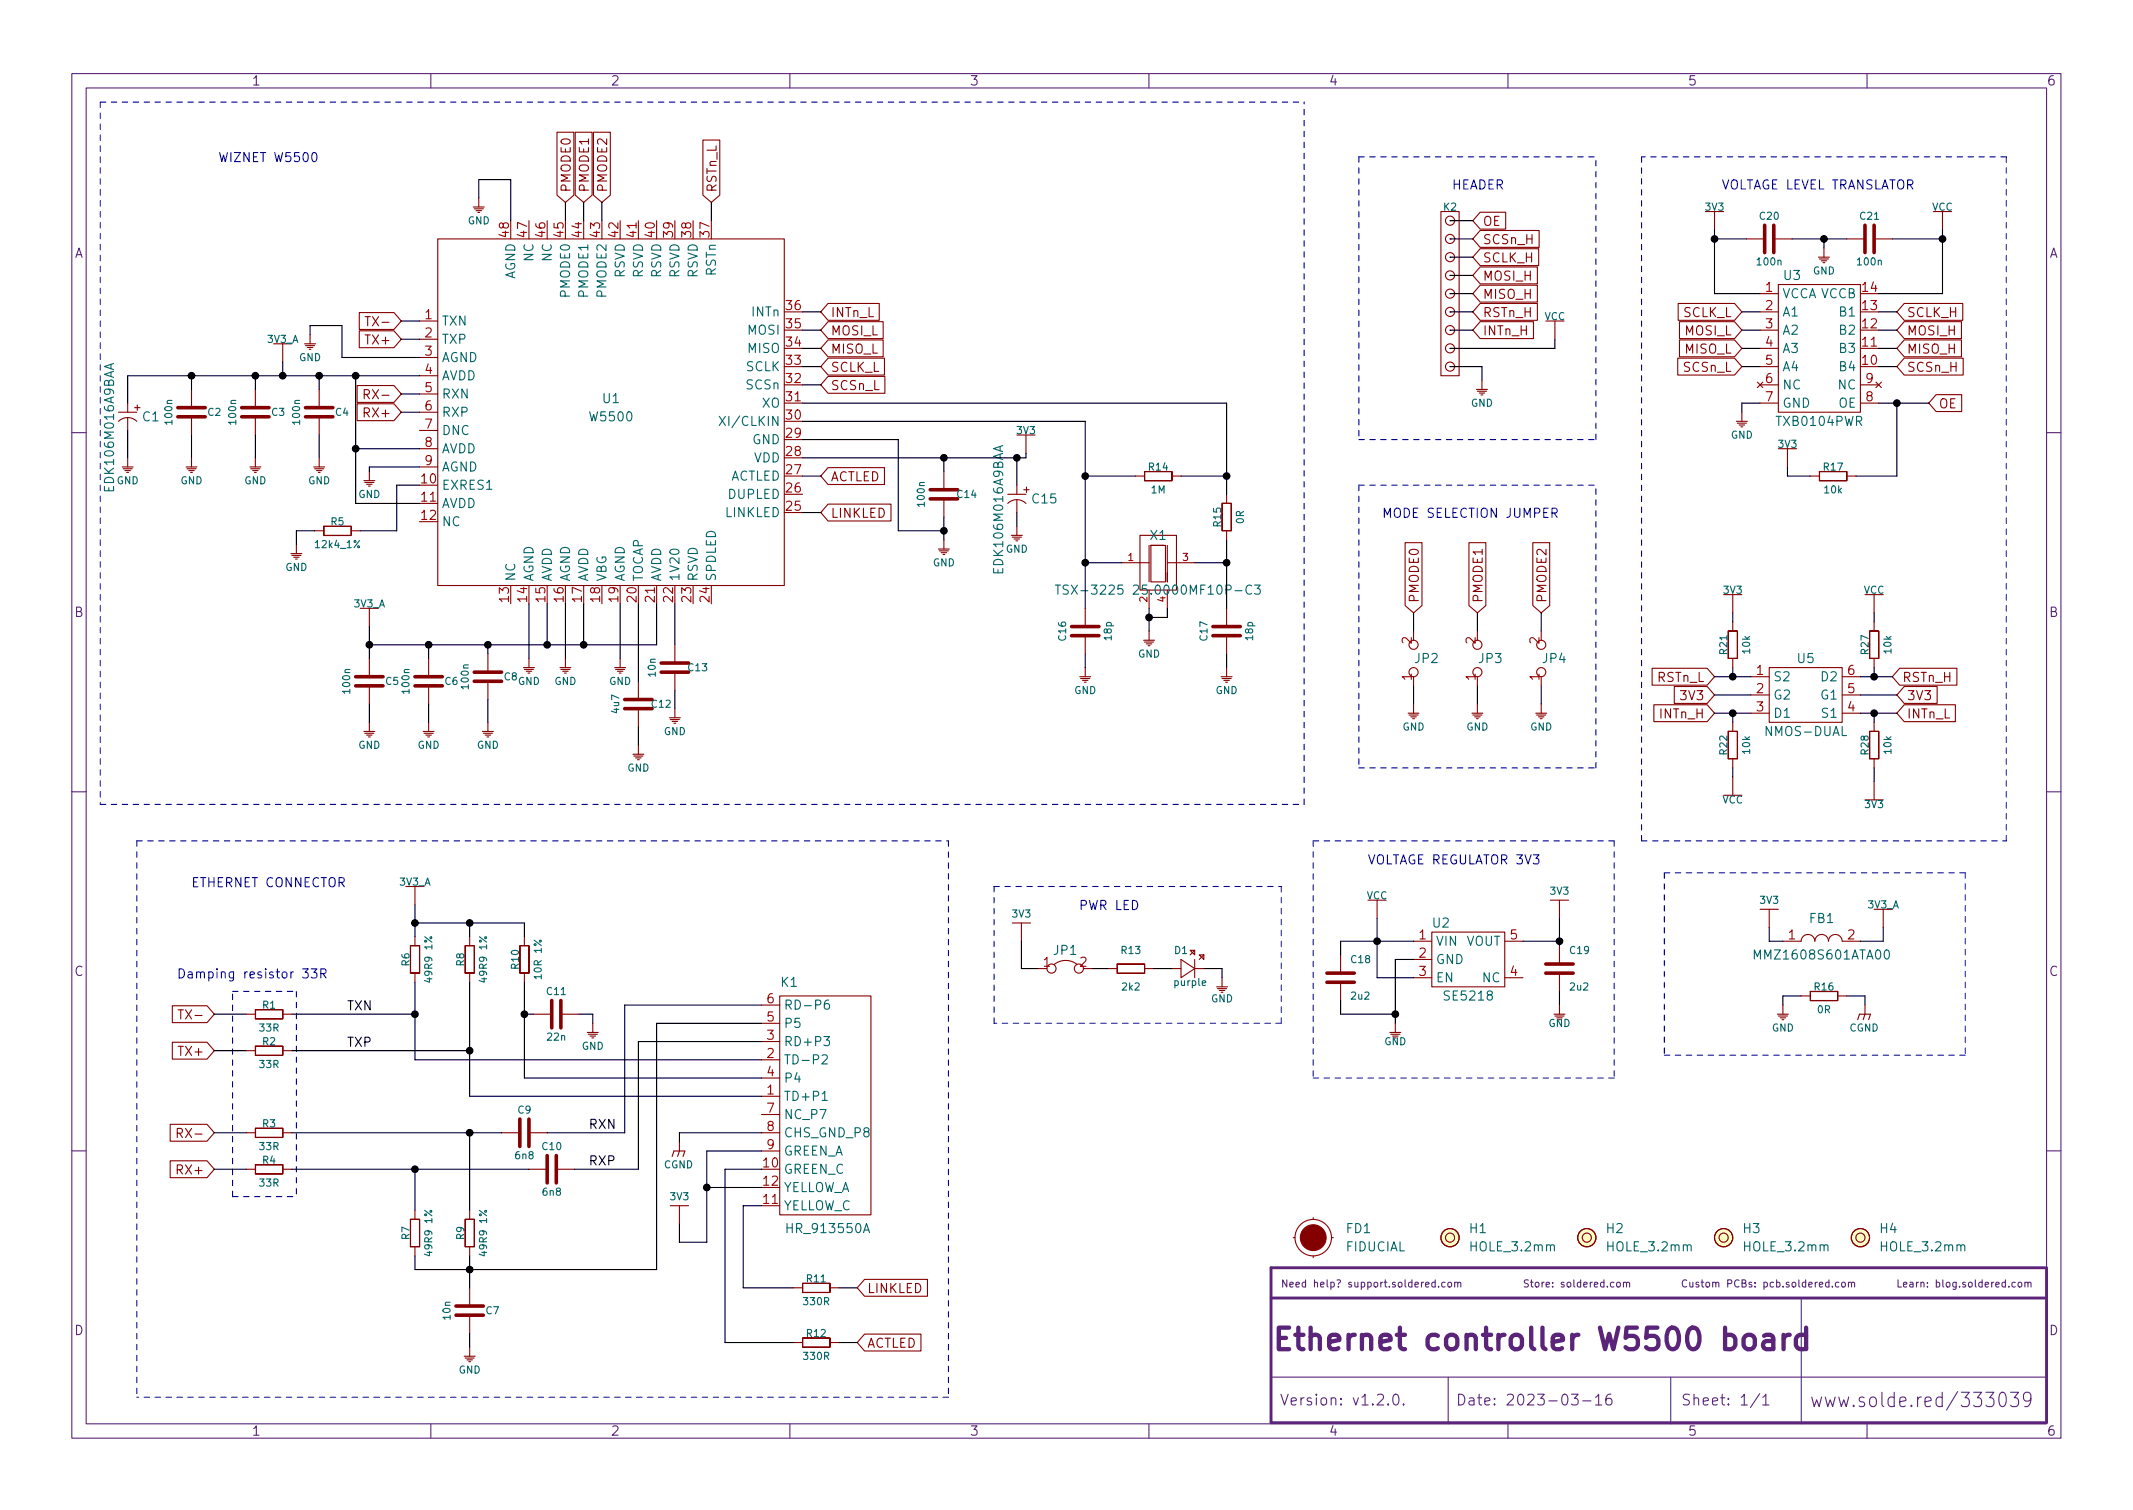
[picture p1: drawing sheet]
<svg xmlns="http://www.w3.org/2000/svg" width="297mm" height="210mm" viewBox="0 0 297 210" stroke-linecap="round" stroke-linejoin="round" font-family="sans-serif">
<g fill="none" stroke="#5b2379" stroke-width=".15">
<path d="M10 10.2h277v190.1h-277zM12 12.2h273v186.1h-273zM60 10.2v2M110 10.2v2M160 10.2v2M210 10.2v2M260 10.2v2M10 60.2h2M285 60.2h2M10 110.2h2M285 110.2h2M10 160.2h2"/>
<path d="M199.9 178.6l-.3-.1-.2 .2 .1 .5h.4M199.9 178.2v1M200.3 179.1v.1M201.2 178.6l-.2-.1-.2 .2 .1 .5h.3M201.7 178.6l.3-.1 .1 .2v.3l-.1 .2h-.3l-.1-.2zM202.6 178.6l.1-.1 .3 .1v.6M202.6 178.5v.7M203 178.7l.1-.2 .3 .1v.6M225.2 178.6l.1-.1 .3 .1v.4v.2h-.3l-.1-.1zM226.1 178.6l.1-.1 .3 .1v.6M226.1 178.5v.7M226.5 178.7l.1-.2 .3 .1v.6"/>
<path d="M234.9 178.3a.47 .47 0 0 0-.7 .3 .47 .47 0 0 0 .5 .6l.2-.1M235.3 178.5l.1 .7h.2l.1-.1M235.7 178.5v.7M236.6 178.6l-.3-.1-.1 .2v.1l.4 .1v.3h-.4M236.9 178.5h.4M237 178.2v.9l.3 .1M237.6 178.6l.3-.1 .2 .2v.3l-.2 .2h-.3v-.2zM238.5 178.6l.1-.1 .3 .1v.6M238.5 178.5v.7M238.9 178.7l.2-.2 .2 .1 .1 .6M240.6 178.7h.5l.1-.2-.1-.2-.5-.1v1M242.2 178.3a.47 .47 0 0 0-.7 .3 .47 .47 0 0 0 .5 .6l.2-.1"/>
<path d="M242.6 178.7l.4-.1 .1-.1v-.2l-.5-.1v1h.4l.1-.1 .1-.2-.3-.2M243.9 178.6l-.2-.1-.1 .2v.1l.3 .1v.3h-.3M244.4 179.1v.1M244.4 178.6v.1M245.6 178.6l.3-.1 .2 .2-.1 .5h-.4M245.6 178.5v1M247 178.6l-.3-.1-.2 .2 .1 .5h.4M247.4 178.6l.3-.1 .2 .2-.1 .5h-.4M247.4 178.2v1M248.3 179.1v.1M249.1 178.6l-.2-.1-.2 .2 .1 .1 .3 .1v.3h-.4M249.6 178.6l.3-.1 .2 .2v.3l-.2 .2h-.3v-.2z"/>
<path d="M250.5 178.2v.9l.1 .1M251.5 178.6l-.3-.1-.2 .2 .1 .5h.4M251.5 178.2v1M251.9 178.9l.5-.1-.1-.2-.3-.1-.1 .2v.5h.4M252.8 178.5v.7M253.1 178.5l-.3 .2M253.4 178.9l.4-.1v-.2l-.3-.1-.1 .2v.5h.4M254.7 178.6l-.3-.1-.2 .2 .1 .5h.4M254.7 178.2v1M255.2 179.1v.1M256.1 178.6l-.3-.1-.2 .2 .1 .5h.4M256.5 178.6l.1-.1 .3 .1 .1 .4-.1 .2h-.3l-.1-.1z"/>
<path d="M257.4 178.6l.2-.1 .2 .1v.6M257.4 178.5v.7M257.8 178.7l.2-.2 .2 .1 .1 .6M280.6 178.6l-.2-.1-.2 .2 .1 .5h.3M281.1 178.6l.1-.1 .3 .1 .1 .4-.1 .2h-.3l-.1-.1zM282 178.6l.1-.1 .3 .1v.6M282 178.5v.7M282.4 178.7l.2-.2 .2 .1v.6M285 160.2h2M60 198.3v2M110 198.3v2M160 198.3v2"/>
<path d="M177 191.8h108M193.3 195.5l.1 .1h-.1h-.1l.1-.1v.1M194.2 194.2a.36 .36 0 0 1 .5 .2 .77 .77 0 0 1-.4 1.2 1 1 0 0 1-.1-1.4zM195.5 195.5v.1h-.1l.1-.1v.1M201.7 191.8v6.5M210 198.3v2M218.8 194.1h1l-.5 .6a.41 .41 0 0 1 .5 .3v.3l-.2 .3h-.5l-.3-.1M220.4 195.1h1.2M222.2 194.6l.4-.5v1.5M222.2 195.6h.9M224.3 194.1a.59 .59 0 0 0-.7 .7v.5l.2 .3h.4l.2-.1 .1-.5-.2-.2-.4-.1-.3 .3M232.7 191.8v6.5"/>
<path d="M245.1 194.1l-1.3 1.9M245.5 194.6l.4-.5v1.5M245.5 195.6h.8M250.8 180.7v17.6M260 198.3v2M270.5 194.6l-.5-.1-.4 .4v.6l.2 .3 .2 .1 .5-.1M270.5 193.9v2M272.6 193.8l-1.5 2.5M282.8 194.7l-.3 .4-.5-.1-.2-.3v-.5l.2-.2 .5-.1 .2 .2a1.39 1.39 0 0 1-.4 1.8h-.3"/>
</g>
<path d="M243.1 186a.81 .81 0 0 1 1.3 .4v.9a.81 .81 0 0 1-.8 .6 .81 .81 0 0 1-.8-.6v-.9zM245.7 186l.2-.1h.6l.3 .1 .1 .3v1.6M246.9 186.6l-.2 .1h-.8a.59 .59 0 0 0-.4 .6 .59 .59 0 0 0 .4 .6h.8l.2-.2M248.4 185.9v2M249.2 185.9a.77 .77 0 0 0-.8 .5M251.5 186l-.3-.1h-.5l-.5 .3-.1 .2v.9l.3 .4 .3 .2h.5l.3-.2M251.5 184.9v3" fill="none" stroke="#5b2379" stroke-width=".6"/>
<path d="M284.8 176.5h-107.8v21.6h107.9M285 176.5v21.6M177 180.7h108" fill="none" stroke="#5b2379" stroke-width=".4"/>
<g fill="none" stroke="#840000" stroke-width=".15">
<path d="M77.6 18.4h2.3v8.8l-1.2 1-1.1-1zM80.1 18.4h2.4v8.8l-1.2 1-1.2-1zM82.6 18.4h2.4v8.8l-1.2 1-1.2-1zM97.9 19.5h2.3v7.7l-1.1 1-1.2-1zM61 33.3h48.2v48.2h-48.2zM65.9 28.8h1.5M66 29.1h1.3M66.3 29.3h.8M66.5 29.6h.3M66.7 27.6v1.2M88.9 30.7v2.6M200.7 29.5h2.5v22.8h-2.5z"/>
<path d="M201.9 38.3h.1M201.9 35.8h.1M201.9 33.3h.1M201.9 30.7h.1M206.1 29.6h3.6v2.3h-3.6l-1-1.2zM206.1 37.2h8v2.3h-8l-1-1.2zM206.1 39.7h8v2.4h-8l-1-1.2zM206.1 32.1h8.2v2.3h-8.2l-1-1.1zM206.1 34.6h8.2v2.4h-8.2l-1-1.2zM237.5 29.5h2.5M238.8 29.5v2.5M243.2 33.3h2.5"/>
<path d="M247 33.3h2.6M247.6 39.6h11.5v17.8h-11.5zM253.2 35.8h1.6M253.4 36.1h1.2M253.6 36.3h.8M253.9 36.6h.2M254 34.5v1.3M257.2 33.3h2.5M261 33.3h2.5M269.2 29.5h2.6M270.5 29.5v2.5M16.5 58.7a1.8 1.8 0 0 1 2.6 0"/>
<path d="M16.5 57.4h2.5M17.8 56.1v1.3M17.8 58.1v1.8M26.7 54.2v2.6M26.7 58v2.6M35.6 54.2v2.6M35.6 58v2.6M38.1 47.9h2.5M39.4 47.9v2.5M42.4 47.9h1.5M42.5 48.1h1.3M42.8 48.4h.8"/>
<path d="M43.1 48.6h.2M43.2 46.6v1.3M44.4 54.2v2.6M44.4 58v2.6M49.7 56.2h5.2l1 1.2-1 1.2h-5.2zM49.7 53.7h5.2l1 1.2-1 1.1h-5.2zM50 43.5h4.9l1 1.2-1 1.2h-4.9zM50 46.1h4.9l1 1.1-1 1.2h-4.9zM50.7 54.9h.6l.1-.2v-.3l-.2-.1h-.5v1.2M50.8 44.1h.8M51 54.9l.4 .6M58.4 57.4h2.6"/>
<path d="M58.4 44.7h2.6M58.4 47.2h2.6M58.4 49.8h2.6M58.4 52.3h2.6M58.4 54.9h2.6M58.4 59.9h2.6M109.2 56.1h2.6M115.3 42.3h7.1v2.3h-7.1l-1-1.2zM115.3 47.3h7.7v2.4h-7.7l-1-1.2zM115.3 44.8h7.7v2.3h-7.7l-1-1.1zM115.3 52.4h7.9v2.4h-7.9l-1-1.2zM115.3 49.9h7.9v2.3h-7.9l-1-1.2z"/>
<path d="M201.9 51h.1M201.9 48.5h.1M201.9 46h.1M201.9 43.4h.1M201.9 40.9h.1M205.6 54.2h1.5M205.7 54.5h1.3M206 54.7h.8M206.1 42.3h8v2.3h-8l-1-1.2zM206.1 44.8h7.5v2.3h-7.5l-1-1.1zM206.2 55h.3M206.4 53v1.2"/>
<path d="M215.3 44.7h2.5M216.5 44.7v2.5M233.6 49.9h8l1 1.1-1 1.2h-8zM233.7 42.3h7.9l1 1.1-1 1.2h-7.9zM233.9 47.3h7.7l1 1.2-1 1.2h-7.7zM233.9 44.8h7.7l1 1.2-1 1.1h-7.7zM241.8 58.7h1.5M241.9 58.9h1.3M242.2 59.2h.8M242.4 59.4h.3M242.6 57.4v1.3M244.7 53.2l.8 .8"/>
<path d="M245.1 56.1h2.5M245.1 40.9h2.5M245.1 48.5h2.5M245.1 43.4h2.5M245.1 46h2.5M245.1 51h2.5M245.1 53.6h2.5M245.5 53.2l-.8 .8M259.1 56.1h2.5M259.1 48.5h2.5M259.1 53.6h2.5M261.2 53.2l.8 .8"/>
<path d="M262 53.2l-.8 .8M265.2 49.9h8.2v2.3h-8.2l-1-1.2zM265.2 47.3h7.9v2.4h-7.9l-1-1.2zM265.2 44.8h7.9v2.3h-7.9l-1-1.1zM265.2 42.3h8.1v2.3h-8.1l-1-1.2zM269.6 55h3.6v2.3h-3.6l-1-1.2zM17 65h1.5M17.1 65.3h1.3M17.4 65.5h.8M17.7 65.8h.2M17.8 63.7v1.3M25.9 65h1.5"/>
<path d="M26 65.3h1.3M26.3 65.5h.8M26.5 65.8h.3M26.7 63.7v1.3M34.8 65h1.5M34.9 65.3h1.3M35.2 65.5h.7M35.4 65.8h.3M35.6 63.7v1.3M40.5 77.1h1.5M40.6 77.3h1.3M40.9 77.6h.8"/>
<path d="M41.1 77.8h.3M41.3 75.8v1.3M43.7 65h1.5M43.8 65.3h1.3M43.8 73.9h1.3M44.1 65.5h.7M44.3 65.8h.3M44.4 63.7v1.3M45.1 74.5l3.8 .1zM45.1 73.3v1.2zM45.1 73.3h3.8zM48.9 73.3v1.2z"/>
<path d="M48.9 73.9h1.3M50.7 66.9h1.5M50.8 67.2h1.3M51.1 67.4h.7M51.3 67.7h.3M51.4 65.7v1.2M58.4 65h2.6M58.4 62.5h2.6M58.4 70.1h2.6M115.3 65.1h7.9v2.4h-7.9l-1-1.2zM115.3 70.2h8.8v2.3h-8.8l-1-1.1zM130.7 76.4h1.5"/>
<path d="M130.8 76.7h1.3M131.1 77h.7M131.3 77.2h.3M131.4 65.7v2.5M131.4 69.5v2.5M131.4 75.2v1.2M140.3 70.1a1.8 1.8 0 0 1 2.6 0M140.3 68.8h2.6M140.8 74.5h1.6M141 74.8h1.2M141.2 75.1h.8M141.5 75.3h.2"/>
<path d="M141.6 60.6h2.5M141.6 67.6v1.2M141.6 69.6v1.8M141.6 73.3v1.2M142.9 60.6v2.5M156.2 78.4h3.8M158.1 66.3h1.3M158.7 74.5h5.1v7.7h-5.1zM159.4 66.9h3.8zM159.4 65.7v1.2zM159.4 65.7h3.8zM160 75.9v5.1"/>
<path d="M160.3 75.9v5.1h2v-5.1h-2h1.8M162.6 75.9v5.1v-1.2M162.6 78.4h3.8M163.2 65.7v1.2zM163.2 66.3h1.3M170.2 73.9h1.2zM170.2 70.1v3.8zM170.2 70.1h1.2zM170.8 68.8v1.3M170.8 73.9v1.3M171.4 70.1l.1 3.8zM195.7 75.6h2.3v8.7l-1.2 1-1.1-1z"/>
<path d="M204.6 75.6h2.3v8.7l-1.2 1-1.1-1zM213.5 75.6h2.3v8.7l-1.2 1-1.1-1zM247.6 62.5h2.6M248.9 62.5v2.5M252.1 66.3h1.3M253.4 66.9h3.8zM253.4 65.7v1.2zM253.4 65.7h3.8zM257.2 65.7v1.2zM257.2 66.3h1.2M50.2 84.7h2.5M51.4 84.7v2.5"/>
<path d="M51.4 91.7v2.5M51.4 95.5v2.5M59.7 91.7v2.5M59.7 95.5v2.5M67.9 91.1v2.5M67.9 94.9v2.5M72.9 93h1.5M73 93.2h1.3M73.3 93.5h.7M73.5 93.7h.3M73.7 91.7v1.3M78 93h1.5"/>
<path d="M78.1 93.2h1.3M78.4 93.5h.7M78.6 93.7h.3M78.7 91.7v1.3M85.6 93h1.5M85.7 93.2h1.3M86 93.5h.7M86.2 93.7h.3M86.4 91.7v1.3M88.9 94.9v2.5M88.9 98.7v2.5M91.4 81.5v2.6"/>
<path d="M93.2 99.9h1.5M94 89.8v2.5M94 93.6v2.5M94 98.7v1.2M150.4 94.2h1.5M150.5 94.5h1.3M150.7 94.7h.8M151 95h.3M151.1 84.7v2.5M151.1 88.5v2.6M151.1 93v1.2M159.3 89.1h1.5"/>
<path d="M159.4 89.4h1.3M159.6 89.7h.8M159.9 89.9h.2M160 82.2v2.5M160 87.9v1.2M162.6 82.2v2.5M170.1 94.2h1.5M170.2 94.5h1.2M170.4 94.7h.8M170.7 95h.2M170.8 84.7v2.5M170.8 88.5v2.6"/>
<path d="M170.8 93v1.2M196.1 99.3h1.5M196.2 99.6h1.3M196.5 99.8h.7M196.8 87.9v1.2M196.8 94.2v1.3M196.8 98v1.3M205 99.3h1.5M205.1 99.6h1.3M205.4 99.8h.7M205.7 87.9v1.2M205.7 94.2v1.3"/>
<path d="M205.7 98v1.3M213.9 99.3h1.5M214 99.6h1.3M214.2 99.8h.8M214.6 87.9v1.2M214.6 94.2v1.3M214.6 98v1.3M230.1 93.1h7.6l1.1 1.1-1.1 1.2h-7.6zM230.3 98.1h7.4l1.1 1.2-1.1 1.2h-7.4zM233.2 95.6h4.5l1.1 1.2-1.1 1.1h-4.5zM240 82.8h2.6M240.7 91.7h1.2z"/>
<path d="M240.7 87.9v3.8zM240.7 87.9h1.2zM241.3 82.8v2.5M241.3 86.6v1.3M241.3 91.7v1.3M241.9 87.9l.1 3.8zM243.8 99.3h2.6M243.8 94.2h2.6M243.8 96.8h2.6M246.4 93h10.1v7.6h-10.1zM256.5 99.3h2.6M256.5 94.2h2.6"/>
<path d="M256.5 96.8h2.6M259.7 82.8h2.6M260.3 91.7h1.3zM260.3 87.9l.1 3.8zM260.3 87.9h1.3zM261 82.8v2.5M261 86.6v1.3M261 91.7v1.3M261.6 87.9v3.8zM264.5 93.1h8v2.3h-8l-1-1.2zM265.2 95.6h4.6v2.3h-4.6l-1-1.1zM265.2 98.1h7.1v2.4h-7.1l-1-1.2z"/>
<path d="M50.7 101.8h1.5M50.8 102.1h1.3M51.1 102.4h.7M51.3 102.6h.3M51.4 100.6v1.2M58.9 101.8h1.6M59.1 102.1h1.2M59.3 102.4h.8M59.6 102.6h.2M59.7 100.6v1.2M67.2 101.8h1.5M67.3 102.1h1.3"/>
<path d="M67.6 102.4h.7M67.8 102.6h.3M67.9 100.6v1.2M88.1 105h1.6M88.3 105.3h1.2M88.5 105.5h.8M88.8 105.8h.2M88.9 103.8v1.2M93.3 100.2h1.3M93.6 100.5h.8M93.9 100.7h.2M196.7 100.1h.3"/>
<path d="M205.6 100.1h.3M214.5 100.1h.3M240 110.7h2.6M240.7 105.6l1.2 .1zM240.7 101.8v3.9zM240.7 101.8h1.2zM241.3 100.6v1.2M241.3 105.7v1.2M241.3 108.2v2.5M241.9 101.8l.1 3.9zM259.7 111.4h2.6M260.3 105.6l1.3 .1z"/>
<path d="M260.3 101.8l.1 3.9zM260.3 101.8h1.3zM261 100.6v1.2M261 105.7v1.2M261 108.8v2.6M261.6 101.8v3.9zM56.5 123.4h2.6M57.1 135.5h1.3zM57.1 131.7l.1 3.8zM57.1 131.7h1.3zM57.8 123.4v2.6M57.8 130.4v1.3"/>
<path d="M57.8 135.5v1.3M58.4 131.7v3.8zM64.8 135.5h1.2zM64.8 131.7v3.8zM64.8 131.7h1.2zM65.4 130.4v1.3M65.4 135.5v1.3M66 131.7l.1 3.8zM72.4 135.5h1.3zM72.4 131.7v3.8zM72.4 131.7h1.3zM73 130.4v1.3"/>
<path d="M73 135.5v1.3M73.7 131.7v3.8zM106 139.9h2.6M108.6 138.7h12.7v30.5h-12.7zM141 128.5h2.5M142.2 128.5v2.6M144.5 134.9h1.3M150 134.3a2.55 2.55 0 0 0-3.2 0M150.9 134.9h1.2M154.3 134.9h1.3M155.6 135.5h3.8zM155.6 134.2v1.3z"/>
<path d="M155.6 134.2l3.8 .1zM159.4 134.2v1.3zM159.4 134.9h1.3M163.2 134.9h1.3M164.5 133.6l1.9 1.3-1.9 1.2zM165.7 132.3h.7v.7zM166.4 134.9h1.2M166.4 132.3l-.7 .7M166.4 133.6v2.5M167 133h.6v.6zM167.6 133l-.6 .6M169.4 137.4h1.5"/>
<path d="M169.5 137.7h1.3M169.8 137.9h.8M170.2 136.1v1.3M186.7 133v2.5M186.7 136.8v2.5M190.5 125.3h2.5M191.8 125.3v2.6M196.8 131.1h2.6M196.8 133.6h2.6M196.8 136.1h2.6M199.4 129.8h10.1v7.6h-10.1zM209.5 131.1h2.6"/>
<path d="M209.5 136.1h2.6M215.9 125.3h2.5M217.2 125.3v2.6M217.2 131.7v2.5M217.2 135.5v2.5M217.2 139.9v1.3M245.1 126.6h2.5M246.4 126.6v2.6M248.3 131.1h2.5a.95 .95 0 0 1 1-1 .95 .95 0 0 1 .9 1 .95 .95 0 0 1 1-1 .95 .95 0 0 1 .9 1 .95 .95 0 0 1 1-1 .95 .95 0 0 1 .9 1h2.6M248.3 139.9v1.3M250.8 138.7h1.3M252.1 139.3h3.8z"/>
<path d="M252.1 138v1.3zM252.1 138l3.8 .1zM255.9 138v1.3zM255.9 138.7h1.3M259.7 139.9v1.3l-.2 .8M261 126.6h2.5M262.3 126.6v2.6M23.7 156.6h5.1l1 1.1-1 1.2h-5.1zM24 140h4.8l1 1.2-1 1.2h-4.8zM24 145.1h4.8l1 1.2-1 1.2h-4.8zM24.7 157.8l.6-.1 .1-.2v-.3l-.2-.1h-.5v1.3M24.8 140.6h.7"/>
<path d="M25 157.8l.4 .6M34.3 141.2h1.3M34.3 157.7h1.3M34.3 146.3h1.3M35.6 158.4h3.8zM35.6 157.1v1.3zM35.6 157.1h3.8zM35.6 146.9l3.8 .1zM35.6 145.7v1.2zM35.6 145.7h3.8zM35.6 141.9h3.8zM35.6 140.6v1.3z"/>
<path d="M35.6 140.6h3.8zM39.4 157.1v1.3zM39.4 145.7v1.2zM39.4 140.6v1.3zM39.4 141.2h1.2M39.4 157.7h1.2M39.4 146.3h1.2M69.8 157.7h2.6M73.7 157.7h2.5M74.3 141.2h2.5M78.1 141.2h2.5M81.8 143.8h1.5"/>
<path d="M81.9 144h1.3M82.2 144.3h.7M82.4 144.5h.3M82.5 142.5v1.3M94.6 159v1.3l-.2 .7M106 157.7h2.6M106 152.6h2.6M106 147.6h2.6M106 145h2.6M106 150.1h2.6M106 142.5h2.6M106 155.2h2.6"/>
<path d="M193.5 143.8h1.6M193.7 144h1.2M194.3 142.5v1.3M216.4 141.2h1.5M216.5 141.5h1.3M247.5 141.2h1.5M247.6 141.5h1.3M247.9 141.7h.8M248.2 142h.2M258.7 142l.3-.8h1.5l-.3 .8M23.7 161.6h5.1l1 1.2-1 1.2h-5.1zM34.3 162.8h1.3"/>
<path d="M35.6 163.4l3.8 .1zM35.6 162.2v1.2zM35.6 162.2h3.8zM39.4 162.2v1.2zM39.4 162.8h1.2M57.1 173.6h1.3zM57.1 169.8l.1 3.8zM57.1 169.8h1.3zM57.8 168.5v1.3M57.8 173.6v1.3M58.4 169.8v3.8zM64.8 173.6h1.2z"/>
<path d="M64.8 169.8v3.8zM64.8 169.8h1.2zM65.4 168.5v1.3M65.4 173.6v1.3M65.4 179.3v2.6M66 169.8l.1 3.8zM73.7 162.8h2.5M77.5 162.8h2.5M93.3 167.9h2.6M93.6 161l.3-.7h1.5l-.3 .7M94.6 167.9v2.5M106 160.3h2.6"/>
<path d="M106 167.9h2.6M110.5 179.3h1.3M111.8 180h3.8zM111.8 178.7v1.3zM111.8 178.7h3.8zM115.6 178.7v1.3zM115.6 179.3h1.2M120.4 178.1h8.8v2.4h-8.8l-1-1.2zM180.1 172.3h.2M182.9 169.5v.3M182.9 174.9v.2M185.4 172.3h.3"/>
<path d="M64.6 188.8h1.6M64.8 189.1h1.2M65 189.4h.8M65.3 189.6h.2M65.4 183.1v2.6M65.4 187.6v1.2M110.5 186.9h1.3M111.8 187.6h3.8zM111.8 186.3v1.3zM111.8 186.3h3.8zM115.6 186.3v1.3zM115.6 186.9h1.2"/>
<path d="M120.4 185.8h7.8v2.3h-7.8l-1-1.2z"/>
<circle cx="201.9" cy="38.3" r=".63"/>
<circle cx="201.9" cy="35.8" r=".63"/>
<circle cx="201.9" cy="33.3" r=".63"/>
<circle cx="201.9" cy="30.7" r=".63"/>
<circle cx="201.9" cy="51" r=".63"/>
<circle cx="201.9" cy="43.4" r=".63"/>
<circle cx="201.9" cy="48.5" r=".63"/>
<circle cx="201.9" cy="40.9" r=".63"/>
<circle cx="201.9" cy="46" r=".63"/>
<circle cx="196.8" cy="93.6" r=".63"/>
<circle cx="196.8" cy="89.8" r=".63"/>
<circle cx="205.7" cy="93.6" r=".63"/>
<circle cx="205.7" cy="89.8" r=".63"/>
<circle cx="214.6" cy="93.6" r=".63"/>
<circle cx="214.6" cy="89.8" r=".63"/>
<circle cx="146.4" cy="134.9" r=".63"/>
<circle cx="150.2" cy="134.9" r=".63"/>
<circle cx="182.9" cy="172.3" r="2.54"/>
<circle cx="201.9" cy="172.3" r=".63"/>
<circle cx="201.9" cy="172.3" r="1.27"/>
<circle cx="221" cy="172.3" r=".63"/>
<circle cx="221" cy="172.3" r="1.27"/>
<circle cx="240" cy="172.3" r=".63"/>
<circle cx="240" cy="172.3" r="1.27"/>
<circle cx="259.1" cy="172.3" r=".63"/>
<circle cx="259.1" cy="172.3" r="1.27"/>
</g>
<g fill="none" stroke="#006464" stroke-width=".15">
<path d="M15.5 50.7v.6M15.8 50.6l-1.3 .4 1.3 .5M100.2 58l.8 1.2M101 58l-.8 1.2M139.3 62.2v.6M139.6 62l-1.2 .5 1.2 .4M147 81.5h.7M147.3 81.5v1.2M148.8 81.5h-.5l-.2 .1v.4l.6 .2 .1 .3-.3 .2h-.5M174.3 81.6a.51 .51 0 0 0-.6 0 .51 .51 0 0 0-.2 .6 .48 .48 0 0 0 .3 .5 .48 .48 0 0 0 .5-.1M174.7 81.5h.8l-.4 .5 .3 .1v.5l-.1 .1h-.4l-.2-.1M115.4 139.3a.5 .5 0 0 0-.6 .5v.5l.1 .2h.4l.2-.1v-.4l-.1-.2-.4-.1-.2 .3"/>
<path d="M244.3 133.5v-1.2l.4 .9 .5-.9v1.2M262.5 132.4l.3-.1a.79 .79 0 0 1 0 1.2h-.2l-.1-.2-.1-.5zM114.5 147l.2-.1h.3l.2 .1v.2v.2l-.8 .7h.8M114.5 153.2h.7M114.7 144.3h.8l-.4 .5 .4 .1v.6l-.2 .1h-.4l-.2-.1"/>
</g>
<g fill="none" stroke="#840000" stroke-width=".5">
<path d="M245.7 31.4v3.8M247 31.4v3.8M259.7 31.4v3.8M261 31.4v3.8M24.8 58h3.8M24.8 56.8h3.8M33.7 58h3.8M33.7 56.8h3.8M42.5 58h3.9M42.5 56.8h3.9M129.5 69.5h3.8M129.5 68.2h3.8"/>
<path d="M49.5 95.5h3.8M49.5 94.2h3.8M57.8 95.5h3.8M57.8 94.2h3.8M66 94.9h3.8M66 93.6h3.8M87 98.7h3.8M87 97.4h3.8M92.1 93.6h3.8M92.1 92.3h3.8M149.2 88.5h3.8M149.2 87.2h3.8"/>
<path d="M168.9 88.5h3.8M168.9 87.2h3.8M76.8 139.3v3.8M78.1 139.3v3.8M184.8 136.8h3.8M184.8 135.5h3.8M215.3 135.5h3.8M215.3 134.2h3.8M72.4 155.8v3.8M73.7 155.8v3.8M76.2 160.9v3.8M77.5 160.9v3.8"/>
<path d="M63.5 183.1h3.8M63.5 181.9h3.8"/>
</g>
<circle cx="182.9" cy="172.3" r="1.8" fill="#840000" stroke="#840000" stroke-width=".15"/>
<g fill="#ffffc2" stroke="#ffffc2" stroke-width=".14">
<circle cx="201.9" cy="172.3" r="1.27"/>
<circle cx="240" cy="172.3" r="1.27"/>
<circle cx="259.1" cy="172.3" r="1.27"/>
<circle cx="221" cy="172.3" r="1.27"/>
</g>
<path d="M30.6 21.2l.3 1.3 .2-.9 .3 .9 .3-1.3M192.8 72v-1.2l.4 .9 .4-.9v1.2M25 134.9a.64 .64 0 0 1 .7 .6 .64 .64 0 0 1-.7 .7zM26.2 135.4h.5l.1 .8M26.8 135.6l-.4 .1a.25 .25 0 0 0-.2 .2 .25 .25 0 0 0 .2 .3l.4-.1M44.7 135.6l.6-.1 .1-.2-.1-.3-.1-.1h-.5v1.3M45 135.6l.4 .6" fill="none" stroke="#0000c2" stroke-width=".15"/>
<g fill="none" stroke="#0000c2" stroke-width=".15" stroke-dasharray=".8 .8">
<path d="M14 14.2h167.6M14 14.2v97.8M189.2 21.8v39.4M189.2 21.8h33M228.6 21.8v95.3M279.4 21.8h-50.8M189.2 67.6h33M189.2 61.2h33M189.2 67.6v39.3M222.2 61.2v-39.4M14 112h167.6M19 117.1v77.5"/>
<path d="M19 117.1h113.1M132.1 117.1v77.5M181.6 112v-97.8M182.9 117.1v33M182.9 117.1h41.9M189.2 106.9h33M222.2 106.9v-39.3M224.8 117.1v33M228.6 117.1h50.8M279.4 117.1v-95.3M32.4 138h8.9M41.3 138v28.6"/>
<path d="M138.4 123.4v19.1M138.4 123.4h40M178.4 123.4v19.1M231.8 121.5v25.4M231.8 121.5h41.9M273.7 121.5v25.4M178.4 142.5h-40M224.8 150.1h-41.9M273.7 146.9h-41.9M32.4 166.6h8.9M32.4 166.6v-28.6M132.1 194.6h-113.1"/>
</g>
<g fill="none" stroke="#000" stroke-width=".15">
<path d="M66.7 27.6v-2.6h4.4v5.7M78.7 28.2v2.5M81.3 28.2v2.5M83.8 28.2v2.5M99.1 28.2v2.5M201.9 38.3h3.2M201.9 33.3h3.2M201.9 35.8h3.2M201.9 30.7h3.2M238.8 32v8.9h6.3M238.8 33.3h4.4M249.6 33.3h7.6"/>
<path d="M254 33.3v1.2M263.5 33.3h7M270.5 32v8.9h-8.9M17.8 59.9v3.8M26.7 52.3v1.9M35.6 52.3v1.9M39.4 50.4v1.9M43.2 46.6v-1.3h4.4v4.5h10.8M44.4 52.3v1.9M49.5 52.3v17.8h8.9M55.9 57.4h2.5M55.9 47.2h2.5"/>
<path d="M55.9 54.9h2.5M55.9 44.7h2.5M58.4 52.3h-40.6v3.8M111.8 43.4h2.5M111.8 46h2.5M111.8 48.5h2.5M111.8 53.6h2.5M111.8 51h2.5M111.8 56.1h59v12.7M111.8 58.7h39.3v26M201.9 51h4.5v2M201.9 43.4h3.2"/>
<path d="M201.9 46h3.2M201.9 40.9h3.2M216.5 47.2v1.3h-14.6M242.6 43.4h2.5M242.6 46h2.5M242.6 48.5h2.5M242.6 51h2.5M245.1 56.1h-2.5v1.3M261.6 43.4h2.6M261.6 46h2.6M261.6 48.5h2.6M261.6 51h2.6"/>
<path d="M261.6 56.1h7M264.2 56.1v10.2h-5.8M26.7 60.6v3.1M35.6 60.6v3.1M43.8 73.9h-2.5v1.9M44.4 60.6v3.1M49.5 62.5h8.9M58.4 67.6h-3.2v6.3h-5M58.4 65h-7v.7M111.8 66.3h2.5M111.8 61.2h13.3v12.7h6.3M111.8 71.4h2.5"/>
<path d="M131.4 63.7v2M131.4 72v3.2M141.6 63.7v3.9M141.6 71.4v1.9M142.9 63.1v.6h-31.1M151.1 66.3h7M151.1 78.4h5.1M164.5 66.3h6.3M166.4 78.4h4.4M170.8 75.2v9.5M248.9 65v1.3h3.2M51.4 87.2v4.5"/>
<path d="M51.4 98v2.6M59.7 89.8v1.9M59.7 98v2.6M67.9 89.8v1.3M67.9 97.4v3.2M73.7 84.1v7.6M76.2 84.1v5.7M78.7 84.1v7.6M81.3 84.1v5.7M86.4 84.1v7.6M88.9 84.1v10.8M91.4 84.1v5.7h-40"/>
<path d="M94 84.1v5.7M94 96.1v2.6M151.1 91.1v1.9M160 84.7v3.2M162.6 84.7v1.3h-2.6M170.8 91.1v1.9M196.8 85.3v2.6M196.8 95.5v2.5M205.7 85.3v2.6M205.7 95.5v2.5M214.6 85.3v2.6M214.6 95.5v2.5"/>
<path d="M238.8 96.8h5M238.8 99.3h5M238.8 94.2h5M241.3 85.3v1.3M241.3 93v1.2M241.3 99.3v1.3M259.1 96.8h5.1M259.1 99.3h5.1M259.1 94.2h4.4M261 85.3v1.3M261 93v1.2M261 99.3v1.3"/>
<path d="M88.9 101.2v2.6M241.3 106.9v1.3M261 106.9v1.9M57.8 126v4.4M57.8 136.8v10.8h48.2M57.8 128.5h15.2v1.9M65.4 128.5v1.9M65.4 136.8v15.8h40.6M73 136.8v13.3h33M106 139.9h-19v17.8h-10.8M142.2 131.1v3.8h2.3M152.1 134.9h2.2"/>
<path d="M160.7 134.9h2.5M167.6 134.9h2.6v1.2M186.7 139.3v1.9h7.6M191.8 127.9v8.2h5M196.8 133.6h-2.5v8.9M196.8 131.1h-10.1v1.9M212.1 131.1h5.1M217.2 127.9v3.8M217.2 138v1.9M246.4 129.2v1.9h1.9M250.8 138.7h-2.5v1.2M257.2 138.7h2.5v1.2"/>
<path d="M262.3 129.2v1.9h-3.2M29.8 141.2h4.5M29.8 157.7h4.5M29.8 146.3h4.5M40.6 141.2h17.2M40.6 157.7h29.2M40.6 146.3h24.8M65.4 157.7v10.8M73 141.2h1.3M80.6 141.2h1.9v1.3M106 145h-17.1v17.8h-8.9M106 142.5h-14.6v34.3h-33.6v-1.9"/>
<path d="M106 157.7h-11.4v1.3M29.8 162.8h4.5M40.6 162.8h33.1M57.8 162.8v5.7M65.4 174.9v4.4M98.4 165.3h7.6M106 162.8h-5v24.1h9.5M106 160.3h-7.6v12.7h-3.8v-2.6M106 167.9h-2.5v11.4h7M116.8 179.3h2.6M65.4 185.7v1.9M116.8 186.9h2.6"/>
</g>
<g fill="#000" stroke="#000" stroke-width=".15">
<circle cx="238.8" cy="33.3" r=".46"/>
<circle cx="254" cy="33.3" r=".46"/>
<circle cx="270.5" cy="33.3" r=".46"/>
<circle cx="26.7" cy="52.3" r=".46"/>
<circle cx="35.6" cy="52.3" r=".46"/>
<circle cx="39.4" cy="52.3" r=".46"/>
<circle cx="44.4" cy="52.3" r=".46"/>
<circle cx="49.5" cy="52.3" r=".46"/>
<circle cx="264.2" cy="56.1" r=".46"/>
<circle cx="49.5" cy="62.5" r=".46"/>
<circle cx="131.4" cy="73.9" r=".46"/>
<circle cx="131.4" cy="63.7" r=".46"/>
<circle cx="141.6" cy="63.7" r=".46"/>
<circle cx="151.1" cy="66.3" r=".46"/>
<circle cx="151.1" cy="78.4" r=".46"/>
<circle cx="170.8" cy="78.4" r=".46"/>
<circle cx="170.8" cy="66.3" r=".46"/>
<circle cx="51.4" cy="89.8" r=".46"/>
<circle cx="59.7" cy="89.8" r=".46"/>
<circle cx="67.9" cy="89.8" r=".46"/>
<circle cx="76.2" cy="89.8" r=".46"/>
<circle cx="81.3" cy="89.8" r=".46"/>
<circle cx="160" cy="86" r=".46"/>
<circle cx="241.3" cy="99.3" r=".46"/>
<circle cx="241.3" cy="94.2" r=".46"/>
<circle cx="261" cy="99.3" r=".46"/>
<circle cx="261" cy="94.2" r=".46"/>
<circle cx="57.8" cy="128.5" r=".46"/>
<circle cx="65.4" cy="128.5" r=".46"/>
<circle cx="191.8" cy="131.1" r=".46"/>
<circle cx="217.2" cy="131.1" r=".46"/>
<circle cx="57.8" cy="141.2" r=".46"/>
<circle cx="65.4" cy="146.3" r=".46"/>
<circle cx="65.4" cy="157.7" r=".46"/>
<circle cx="73" cy="141.2" r=".46"/>
<circle cx="194.3" cy="141.2" r=".46"/>
<circle cx="57.8" cy="162.8" r=".46"/>
<circle cx="65.4" cy="176.8" r=".46"/>
<circle cx="98.4" cy="165.3" r=".46"/>
</g>
<text font-size="4.2" fill="#5b2379" x="177" y="188">Ethernet controller W5500 board</text>
<g font-size="2.8" fill="#5b2379">
<text x="252" y="196">www.solde.red/</text>
<text x="272.8" y="196">333039</text>
</g>
<g font-size="2.1" fill="#5b2379">
<text x="178.2" y="195.7">Version: v1.2.0.</text>
<text x="202.7" y="195.7">Date: 2023-03-16</text>
<text x="234" y="195.7">Sheet: 1/1</text>
</g>
<g font-size="1.8" fill="#5b2379">
<text x="35" y="11.9">1</text>
<text x="85" y="11.9">2</text>
<text x="135" y="11.9">3</text>
<text x="185" y="11.9">4</text>
<text x="235" y="11.9">5</text>
<text x="285" y="11.9">6</text>
<text x="10.3" y="35.9">A</text>
<text x="285.3" y="35.9">A</text>
<text x="10.3" y="85.9">B</text>
<text x="285.3" y="85.9">B</text>
<text x="10.3" y="135.9">C</text>
<text x="285.3" y="135.9">C</text>
<text x="10.3" y="185.9">D</text>
<text x="285.3" y="185.9">D</text>
<text x="35" y="199.9">1</text>
<text x="85" y="199.9">2</text>
<text x="135" y="199.9">3</text>
<text x="185" y="199.9">4</text>
<text x="235" y="199.9">5</text>
<text x="285" y="199.9">6</text>
</g>
<g font-size="1.8" fill="#0000c2">
<text x="31.6" y="22.6">WIZNET W5500</text>
<text x="202.1" y="26.4">HEADER</text>
<text x="239.3" y="26.4">VOLTAGE LEVEL TRANSLATOR</text>
<text x="193.4" y="72.1">MODE SELECTION JUMPER</text>
<text x="26.8" y="123.5">ETHERNET CONNECTOR</text>
<text x="190.7" y="120.4">VOLTAGE REGULATOR 3V3</text>
<text x="150.6" y="126.7">PWR LED</text>
<text x="27.4" y="136.2">Damping resistor 33R</text>
</g>
<g font-size="1.8" fill="#840000">
<text x="79.5" y="26.9" transform="rotate(-90 79.5 26.9)">PMODE0</text>
<text x="82" y="26.9" transform="rotate(-90 82 26.9)">PMODE1</text>
<text x="84.5" y="26.9" transform="rotate(-90 84.5 26.9)">PMODE2</text>
<text x="99.8" y="26.9" transform="rotate(-90 99.8 26.9)">RSTn_L</text>
<text x="206.4" y="31.5">OE</text>
<text x="206.4" y="34">SCSn_H</text>
<text x="206.4" y="39.1">MOSI_H</text>
<text x="206.4" y="41.6">MISO_H</text>
<text x="206.4" y="36.5">SCLK_H</text>
<text x="51.3" y="48">TX+</text>
<text x="51.7" y="45.4">TX-</text>
<text x="115.6" y="44.2">INTn_L</text>
<text x="115.6" y="46.7">MOSI_L</text>
<text x="206.4" y="44.2">RSTn_H</text>
<text x="206.4" y="46.7">INTn_H</text>
<text x="234.4" y="44.2">SCLK_L</text>
<text x="234.7" y="46.7">MOSI_L</text>
<text x="265.5" y="46.7">MOSI_H</text>
<text x="265.5" y="44.2">SCLK_H</text>
<text x="115.6" y="49.2">MISO_L</text>
<text x="115.6" y="51.8">SCLK_L</text>
<text x="234.5" y="51.8">SCSn_L</text>
<text x="234.7" y="49.2">MISO_L</text>
<text x="265.5" y="51.8">SCSn_H</text>
<text x="265.5" y="49.2">MISO_H</text>
<text x="51.1" y="58.1">RX+</text>
<text x="51.5" y="55.6">RX-</text>
<text x="115.6" y="54.3">SCSn_L</text>
<text x="269.9" y="56.9">OE</text>
<text x="115.6" y="67">ACTLED</text>
<text x="115.6" y="72.1">LINKLED</text>
<text x="197.6" y="84" transform="rotate(-90 197.6 84)">PMODE0</text>
<text x="206.5" y="84" transform="rotate(-90 206.5 84)">PMODE1</text>
<text x="215.4" y="84" transform="rotate(-90 215.4 84)">PMODE2</text>
<text x="230.7" y="95">RSTn_L</text>
<text x="264.9" y="95">RSTn_H</text>
<text x="231.2" y="100">INTn_H</text>
<text x="234.3" y="97.5">3V3</text>
<text x="265.5" y="97.5">3V3</text>
<text x="265.5" y="100">INTn_L</text>
<text x="25.7" y="141.9">TX-</text>
<text x="25.2" y="147">TX+</text>
<text x="25.5" y="158.5">RX-</text>
<text x="25" y="163.5">RX+</text>
<text x="120.7" y="180">LINKLED</text>
<text x="120.7" y="187.7">ACTLED</text>
</g>
<g font-size="1.8" fill="#a90000">
<text x="70.9" y="33" transform="rotate(-90 70.9 33)">48</text>
<text x="73.4" y="33" transform="rotate(-90 73.4 33)">47</text>
<text x="75.9" y="33" transform="rotate(-90 75.9 33)">46</text>
<text x="78.5" y="33" transform="rotate(-90 78.5 33)">45</text>
<text x="81" y="33" transform="rotate(-90 81 33)">44</text>
<text x="83.6" y="33" transform="rotate(-90 83.6 33)">43</text>
<text x="86.1" y="33" transform="rotate(-90 86.1 33)">42</text>
<text x="88.6" y="33" transform="rotate(-90 88.6 33)">41</text>
<text x="91.2" y="33" transform="rotate(-90 91.2 33)">40</text>
<text x="93.7" y="33" transform="rotate(-90 93.7 33)">39</text>
<text x="96.3" y="33" transform="rotate(-90 96.3 33)">38</text>
<text x="98.8" y="33" transform="rotate(-90 98.8 33)">37</text>
<text x="245.9" y="40.6">1</text>
<text x="259.4" y="40.6">14</text>
<text x="59.2" y="44.4">1</text>
<text x="59.2" y="47">2</text>
<text x="109.5" y="45.7">35</text>
<text x="109.5" y="43.2">36</text>
<text x="245.9" y="43.2">2</text>
<text x="245.9" y="45.7">3</text>
<text x="259.4" y="45.7">12</text>
<text x="259.4" y="43.2">13</text>
<text x="59.2" y="49.5">3</text>
<text x="59.2" y="52.1">4</text>
<text x="109.5" y="53.3">32</text>
<text x="109.5" y="50.8">33</text>
<text x="109.5" y="48.3">34</text>
<text x="245.9" y="48.3">4</text>
<text x="245.9" y="50.8">5</text>
<text x="245.9" y="53.3">6</text>
<text x="259.4" y="50.8">10</text>
<text x="259.4" y="48.3">11</text>
<text x="259.9" y="53.3">9</text>
<text x="59.2" y="54.6">5</text>
<text x="59.2" y="57.1">6</text>
<text x="59.2" y="59.7">7</text>
<text x="109.5" y="58.4">30</text>
<text x="109.5" y="55.9">31</text>
<text x="245.9" y="55.9">7</text>
<text x="259.9" y="55.9">8</text>
<text x="59.2" y="62.2">8</text>
<text x="59.2" y="64.8">9</text>
<text x="109.5" y="63.5">28</text>
<text x="109.5" y="61">29</text>
<text x="58.7" y="67.3">10</text>
<text x="58.7" y="69.8">11</text>
<text x="109.5" y="71.1">25</text>
<text x="109.5" y="68.6">26</text>
<text x="109.5" y="66">27</text>
<text x="58.7" y="72.4">12</text>
<text x="70.9" y="83.8" transform="rotate(-90 70.9 83.8)">13</text>
<text x="73.4" y="83.8" transform="rotate(-90 73.4 83.8)">14</text>
<text x="75.9" y="83.8" transform="rotate(-90 75.9 83.8)">15</text>
<text x="78.5" y="83.8" transform="rotate(-90 78.5 83.8)">16</text>
<text x="81" y="83.8" transform="rotate(-90 81 83.8)">17</text>
<text x="83.6" y="83.8" transform="rotate(-90 83.6 83.8)">18</text>
<text x="86.1" y="83.8" transform="rotate(-90 86.1 83.8)">19</text>
<text x="88.6" y="83.8" transform="rotate(-90 88.6 83.8)">20</text>
<text x="91.2" y="83.8" transform="rotate(-90 91.2 83.8)">21</text>
<text x="93.7" y="83.8" transform="rotate(-90 93.7 83.8)">22</text>
<text x="96.3" y="83.8" transform="rotate(-90 96.3 83.8)">23</text>
<text x="98.8" y="83.8" transform="rotate(-90 98.8 83.8)">24</text>
<text x="196.6" y="89.6" transform="rotate(-90 196.6 89.6)">2</text>
<text x="205.5" y="89.6" transform="rotate(-90 205.5 89.6)">2</text>
<text x="214.4" y="89.6" transform="rotate(-90 214.4 89.6)">2</text>
<text x="196.6" y="94.7" transform="rotate(-90 196.6 94.7)">1</text>
<text x="205.5" y="94.7" transform="rotate(-90 205.5 94.7)">1</text>
<text x="214.4" y="94.7" transform="rotate(-90 214.4 94.7)">1</text>
<text x="244.6" y="94">1</text>
<text x="257.3" y="94">6</text>
<text x="244.6" y="96.5">2</text>
<text x="244.6" y="99.1">3</text>
<text x="257.3" y="99.1">4</text>
<text x="257.3" y="96.5">5</text>
<text x="197.6" y="130.8">1</text>
<text x="210.3" y="130.8">5</text>
<text x="249.1" y="130.8">1</text>
<text x="257.3" y="130.8">2</text>
<text x="145.3" y="134.6">1</text>
<text x="150.4" y="134.6">2</text>
<text x="197.6" y="133.3">2</text>
<text x="197.6" y="135.9">3</text>
<text x="210.3" y="135.9">4</text>
<text x="106.8" y="142.2">5</text>
<text x="106.8" y="139.7">6</text>
<text x="106.8" y="147.3">2</text>
<text x="106.8" y="144.8">3</text>
<text x="106.8" y="149.9">4</text>
<text x="106.8" y="152.4">1</text>
<text x="106.8" y="154.9">7</text>
<text x="106.8" y="157.5">8</text>
<text x="106.8" y="160">9</text>
<text x="106.3" y="162.6">10</text>
<text x="106.3" y="167.6">11</text>
<text x="106.3" y="165.1">12</text>
</g>
<g font-size="1.8" fill="#006464">
<text x="71.8" y="39" transform="rotate(-90 71.8 39)">AGND</text>
<text x="74.3" y="36.3" transform="rotate(-90 74.3 36.3)">NC</text>
<text x="76.8" y="36.3" transform="rotate(-90 76.8 36.3)">NC</text>
<text x="79.4" y="41.2" transform="rotate(-90 79.4 41.2)">PMODE0</text>
<text x="81.9" y="41.2" transform="rotate(-90 81.9 41.2)">PMODE1</text>
<text x="84.5" y="41.2" transform="rotate(-90 84.5 41.2)">PMODE2</text>
<text x="87" y="38.7" transform="rotate(-90 87 38.7)">RSVD</text>
<text x="89.5" y="38.7" transform="rotate(-90 89.5 38.7)">RSVD</text>
<text x="92.1" y="38.7" transform="rotate(-90 92.1 38.7)">RSVD</text>
<text x="94.6" y="38.7" transform="rotate(-90 94.6 38.7)">RSVD</text>
<text x="97.2" y="38.7" transform="rotate(-90 97.2 38.7)">RSVD</text>
<text x="99.7" y="38.4" transform="rotate(-90 99.7 38.4)">RSTn</text>
<text x="248.2" y="41.5">VCCA VCCB</text>
<text x="248.4" y="39">U3</text>
<text x="61.5" y="45.3">TXN</text>
<text x="61.5" y="47.9">TXP</text>
<text x="104.2" y="46.6">MOSI</text>
<text x="104.8" y="44.1">INTn</text>
<text x="248.2" y="44.1">A1</text>
<text x="248.2" y="46.6">A2</text>
<text x="256.3" y="46.6">B2</text>
<text x="256.3" y="44.1">B1</text>
<text x="61.5" y="50.4">AGND</text>
<text x="61.5" y="53">AVDD</text>
<text x="103.9" y="51.7">SCLK</text>
<text x="104.2" y="49.1">MISO</text>
<text x="248.2" y="49.1">A3</text>
<text x="248.2" y="51.7">A4</text>
<text x="256.3" y="51.7">B4</text>
<text x="256.3" y="49.1">B3</text>
<text x="19.9" y="58.7">C1</text>
<text x="61.5" y="55.5">RXN</text>
<text x="61.5" y="58">RXP</text>
<text x="82.3" y="58.7">W5500</text>
<text x="84" y="56.1">U1</text>
<text x="101.1" y="59.3">XI/CLKIN</text>
<text x="104" y="54.2">SCSn</text>
<text x="106.2" y="56.8">XO</text>
<text x="247.6" y="59.3">TXB0104PWR</text>
<text x="248.2" y="54.2">NC</text>
<text x="248.2" y="56.8">GND</text>
<text x="256" y="56.8">OE</text>
<text x="256" y="54.2">NC</text>
<text x="61.5" y="60.6">DNC</text>
<text x="61.5" y="63.1">AVDD</text>
<text x="61.5" y="65.7">AGND</text>
<text x="104.8" y="61.8">GND</text>
<text x="105" y="64.4">VDD</text>
<text x="15.9" y="68.2" transform="rotate(-90 15.9 68.2)">EDK106M016A9BAA</text>
<text x="61.5" y="68.2">EXRES1</text>
<text x="61.5" y="70.7">AVDD</text>
<text x="101.4" y="69.5">DUPLED</text>
<text x="101.5" y="66.9">ACTLED</text>
<text x="143.8" y="70.1">C15</text>
<text x="61.5" y="73.3">NC</text>
<text x="101" y="72">LINKLED</text>
<text x="160.2" y="75.2">X1</text>
<text x="71.8" y="81" transform="rotate(-90 71.8 81)">NC</text>
<text x="74.3" y="81" transform="rotate(-90 74.3 81)">AGND</text>
<text x="76.8" y="81" transform="rotate(-90 76.8 81)">AVDD</text>
<text x="79.4" y="81" transform="rotate(-90 79.4 81)">AGND</text>
<text x="81.9" y="81" transform="rotate(-90 81.9 81)">AVDD</text>
<text x="84.5" y="81" transform="rotate(-90 84.5 81)">VBG</text>
<text x="87" y="81" transform="rotate(-90 87 81)">AGND</text>
<text x="89.5" y="81" transform="rotate(-90 89.5 81)">TOCAP</text>
<text x="92.1" y="81" transform="rotate(-90 92.1 81)">AVDD</text>
<text x="94.6" y="81" transform="rotate(-90 94.6 81)">1V20</text>
<text x="97.2" y="81" transform="rotate(-90 97.2 81)">RSVD</text>
<text x="99.7" y="81" transform="rotate(-90 99.7 81)">SPDLED</text>
<text x="139.7" y="79.6" transform="rotate(-90 139.7 79.6)">EDK106M016A9BAA</text>
<text x="149.6" y="82.8">TSX-3225 25.0000MF10P-C3</text>
<text x="197.1" y="92.3">JP2</text>
<text x="206" y="92.3">JP3</text>
<text x="214.9" y="92.3">JP4</text>
<text x="246.9" y="94.9">S2</text>
<text x="250.3" y="92.3">U5</text>
<text x="253.8" y="94.9">D2</text>
<text x="246.9" y="97.4">G2</text>
<text x="246.9" y="99.9">D1</text>
<text x="253.7" y="97.4">G1</text>
<text x="253.9" y="99.9">S1</text>
<text x="246.1" y="102.5">NMOS-DUAL</text>
<text x="199.5" y="129.2">U2</text>
<text x="199.9" y="131.7">VIN</text>
<text x="204.1" y="131.7">VOUT</text>
<text x="252" y="128.5">FB1</text>
<text x="108.8" y="137.4">K1</text>
<text x="146.8" y="133">JP1</text>
<text x="199.9" y="134.2">GND</text>
<text x="199.9" y="136.8">EN</text>
<text x="206.5" y="136.8">NC</text>
<text x="244.8" y="133.6">MMZ1608S601ATA00</text>
<text x="109.1" y="143.1">P5</text>
<text x="109.1" y="140.6">RD-P6</text>
<text x="201.3" y="139.3">SE5218</text>
<text x="109.1" y="148.2">TD-P2</text>
<text x="109.1" y="145.7">RD+P3</text>
<text x="109.1" y="153.3">TD+P1</text>
<text x="109.1" y="150.7">P4</text>
<text x="109.1" y="155.8">NC_P7</text>
<text x="109.1" y="158.4">CHS_GND_P8</text>
<text x="109.1" y="160.9">GREEN_A</text>
<text x="109.1" y="163.4">GREEN_C</text>
<text x="109.1" y="166">YELLOW_A</text>
<text x="109.1" y="168.5">YELLOW_C</text>
<text x="109.9" y="171.7">HR_913550A</text>
<text x="187.5" y="171.7">FD1</text>
<text x="204.7" y="171.7">H1</text>
<text x="223.7" y="171.7">H2</text>
<text x="242.8" y="171.7">H3</text>
<text x="261.8" y="171.7">H4</text>
<text x="187.4" y="174.2">FIDUCIAL</text>
<text x="204.9" y="174.2">HOLE_3.2mm</text>
<text x="224" y="174.2">HOLE_3.2mm</text>
<text x="243" y="174.2">HOLE_3.2mm</text>
<text x="262.1" y="174.2">HOLE_3.2mm</text>
</g>
<g font-size="1.8" fill="#0f0f0f">
<text x="48.3" y="140.7">TXN</text>
<text x="48.3" y="145.8">TXP</text>
<text x="81.9" y="157.2">RXN</text>
<text x="81.9" y="162.3">RXP</text>
</g>
<g font-size="1.4" fill="#006464">
<text x="201" y="29.3">K2</text>
<text x="237.5" y="29.3">3V3</text>
<text x="269" y="29.3">VCC</text>
<text x="65.1" y="31.2">GND</text>
<text x="245.1" y="30.6">C20</text>
<text x="259.1" y="30.6">C21</text>
<text x="244.8" y="36.9">100n</text>
<text x="252.5" y="38.2">GND</text>
<text x="258.8" y="36.9">100n</text>
<text x="37.2" y="47.7">3V3_A</text>
<text x="215.1" y="44.6">VCC</text>
<text x="41.6" y="50.3">GND</text>
<text x="24" y="59" transform="rotate(-90 24 59)">100n</text>
<text x="29" y="57.9">C2</text>
<text x="32.9" y="59" transform="rotate(-90 32.9 59)">100n</text>
<text x="37.8" y="57.9">C3</text>
<text x="41.8" y="59" transform="rotate(-90 41.8 59)">100n</text>
<text x="46.7" y="57.9">C4</text>
<text x="204.8" y="56.6">GND</text>
<text x="141.6" y="60.4">3V3</text>
<text x="160" y="65.5">R14</text>
<text x="241" y="61.1">GND</text>
<text x="247.7" y="62.3">3V3</text>
<text x="254" y="65.5">R17</text>
<text x="16.2" y="67.4">GND</text>
<text x="25.1" y="67.4">GND</text>
<text x="34" y="67.4">GND</text>
<text x="42.9" y="67.4">GND</text>
<text x="49.9" y="69.3">GND</text>
<text x="128.8" y="70.4" transform="rotate(-90 128.8 70.4)">100n</text>
<text x="133.3" y="69.3">C14</text>
<text x="160.3" y="68.7">1M</text>
<text x="254.1" y="68.7">10k</text>
<text x="44" y="76.3">12k4_1%</text>
<text x="46.1" y="73.1">R5</text>
<text x="140.1" y="76.9">GND</text>
<text x="170" y="73.3" transform="rotate(-90 170 73.3)">R15</text>
<text x="173.2" y="72.9" transform="rotate(-90 173.2 72.9)">0R</text>
<text x="39.7" y="79.5">GND</text>
<text x="129.9" y="78.9">GND</text>
<text x="240.1" y="82.7">3V3</text>
<text x="259.5" y="82.7">VCC</text>
<text x="49.3" y="84.6">3V3_A</text>
<text x="148.5" y="89.2" transform="rotate(-90 148.5 89.2)">C16</text>
<text x="154.8" y="89.1" transform="rotate(-90 154.8 89.1)">18p</text>
<text x="168.1" y="89.2" transform="rotate(-90 168.1 89.2)">C17</text>
<text x="174.5" y="89.1" transform="rotate(-90 174.5 89.1)">18p</text>
<text x="53.7" y="95.4">C5</text>
<text x="62" y="95.4">C6</text>
<text x="65.3" y="95.8" transform="rotate(-90 65.3 95.8)">100n</text>
<text x="70.2" y="94.7">C8</text>
<text x="72.1" y="95.4">GND</text>
<text x="77.2" y="95.4">GND</text>
<text x="84.8" y="95.4">GND</text>
<text x="91.3" y="94.2" transform="rotate(-90 91.3 94.2)">10n</text>
<text x="95.9" y="93.5">C13</text>
<text x="158.5" y="91.6">GND</text>
<text x="240.5" y="91.1" transform="rotate(-90 240.5 91.1)">R21</text>
<text x="243.7" y="90.9" transform="rotate(-90 243.7 90.9)">10k</text>
<text x="260.2" y="91.1" transform="rotate(-90 260.2 91.1)">R27</text>
<text x="263.4" y="90.9" transform="rotate(-90 263.4 90.9)">10k</text>
<text x="48.8" y="96.5" transform="rotate(-90 48.8 96.5)">100n</text>
<text x="57" y="96.5" transform="rotate(-90 57 96.5)">100n</text>
<text x="86.2" y="99.2" transform="rotate(-90 86.2 99.2)">4u7</text>
<text x="90.8" y="98.5">C12</text>
<text x="149.6" y="96.6">GND</text>
<text x="169.3" y="96.6">GND</text>
<text x="195.3" y="101.7">GND</text>
<text x="204.2" y="101.7">GND</text>
<text x="213.1" y="101.7">GND</text>
<text x="49.9" y="104.3">GND</text>
<text x="58.1" y="104.3">GND</text>
<text x="66.4" y="104.3">GND</text>
<text x="87.4" y="107.4">GND</text>
<text x="92.4" y="102.3">GND</text>
<text x="240.5" y="105" transform="rotate(-90 240.5 105)">R22</text>
<text x="243.7" y="104.9" transform="rotate(-90 243.7 104.9)">10k</text>
<text x="260.2" y="105" transform="rotate(-90 260.2 105)">R28</text>
<text x="263.4" y="104.9" transform="rotate(-90 263.4 104.9)">10k</text>
<text x="239.8" y="111.9">VCC</text>
<text x="259.7" y="112.5">3V3</text>
<text x="55.7" y="123.3">3V3_A</text>
<text x="190.3" y="125.2">VCC</text>
<text x="215.9" y="124.6">3V3</text>
<text x="245.1" y="125.8">3V3</text>
<text x="141" y="127.7">3V3</text>
<text x="260.1" y="126.5">3V3_A</text>
<text x="57" y="134.5" transform="rotate(-90 57 134.5)">R6</text>
<text x="60.2" y="136.5" transform="rotate(-90 60.2 136.5)">49R9 1%</text>
<text x="64.6" y="134.5" transform="rotate(-90 64.6 134.5)">R8</text>
<text x="67.8" y="136.5" transform="rotate(-90 67.8 136.5)">49R9 1%</text>
<text x="72.3" y="134.9" transform="rotate(-90 72.3 134.9)">R10</text>
<text x="75.4" y="136.1" transform="rotate(-90 75.4 136.1)">10R 1%</text>
<text x="156.2" y="132.8">R13</text>
<text x="156.3" y="137.9">2k2</text>
<text x="163.6" y="132.8">D1</text>
<text x="163.6" y="137.3">purple</text>
<text x="188.2" y="134.1">C18</text>
<text x="218.7" y="132.8">C19</text>
<text x="218.7" y="137.9">2u2</text>
<text x="252.7" y="137.9">R16</text>
<text x="36.2" y="143.6">33R</text>
<text x="36.6" y="140.4">R1</text>
<text x="76.2" y="138.5">C11</text>
<text x="168.6" y="139.6">GND</text>
<text x="188.2" y="139.2">2u2</text>
<text x="215.6" y="143">GND</text>
<text x="246.7" y="143.6">GND</text>
<text x="253.1" y="141.1">0R</text>
<text x="257.5" y="143.6">CGND</text>
<text x="36.2" y="148.7">33R</text>
<text x="36.6" y="145.5">R2</text>
<text x="76.3" y="144.9">22n</text>
<text x="81" y="146.2">GND</text>
<text x="192.8" y="145.5">GND</text>
<text x="72.1" y="155.1">C9</text>
<text x="36.2" y="160.1">33R</text>
<text x="36.6" y="157">R3</text>
<text x="71.8" y="161.4">6n8</text>
<text x="75.6" y="160.1">C10</text>
<text x="36.2" y="165.2">33R</text>
<text x="36.6" y="162">R4</text>
<text x="75.6" y="166.5">6n8</text>
<text x="92.4" y="162.7">CGND</text>
<text x="93.4" y="167.1">3V3</text>
<text x="57" y="172.6" transform="rotate(-90 57 172.6)">R7</text>
<text x="64.6" y="172.6" transform="rotate(-90 64.6 172.6)">R9</text>
<text x="60.2" y="174.6" transform="rotate(-90 60.2 174.6)">49R9 1%</text>
<text x="67.8" y="174.6" transform="rotate(-90 67.8 174.6)">49R9 1%</text>
<text x="112.4" y="178.5">R11</text>
<text x="62.7" y="183.7" transform="rotate(-90 62.7 183.7)">10n</text>
<text x="67.7" y="183">C7</text>
<text x="112" y="181.7">330R</text>
<text x="63.9" y="191.2">GND</text>
<text x="112" y="189.3">330R</text>
<text x="112.4" y="186.2">R12</text>
</g>
<g font-size="1.4" fill="#840000">
<text x="19.5" y="57.2" transform="rotate(-90 19.5 57.2)">+</text>
<text x="143.4" y="68.6" transform="rotate(-90 143.4 68.6)">+</text>
</g>
<g font-size="1.4" fill="#a90000">
<text x="157.1" y="78.1">1</text>
<text x="159.8" y="83.8" transform="rotate(-90 159.8 83.8)">2</text>
<text x="162.3" y="83.8" transform="rotate(-90 162.3 83.8)">4</text>
<text x="164.7" y="78.1">3</text>
</g>
<g font-size="1.4" fill="#5b2379">
<text x="178.3" y="179.3">Need help? support.soldered.com</text>
<text x="212" y="179.3">Store: soldered.com</text>
<text x="264" y="179.3">Learn: blog.soldered.com</text>
</g>
</svg>
